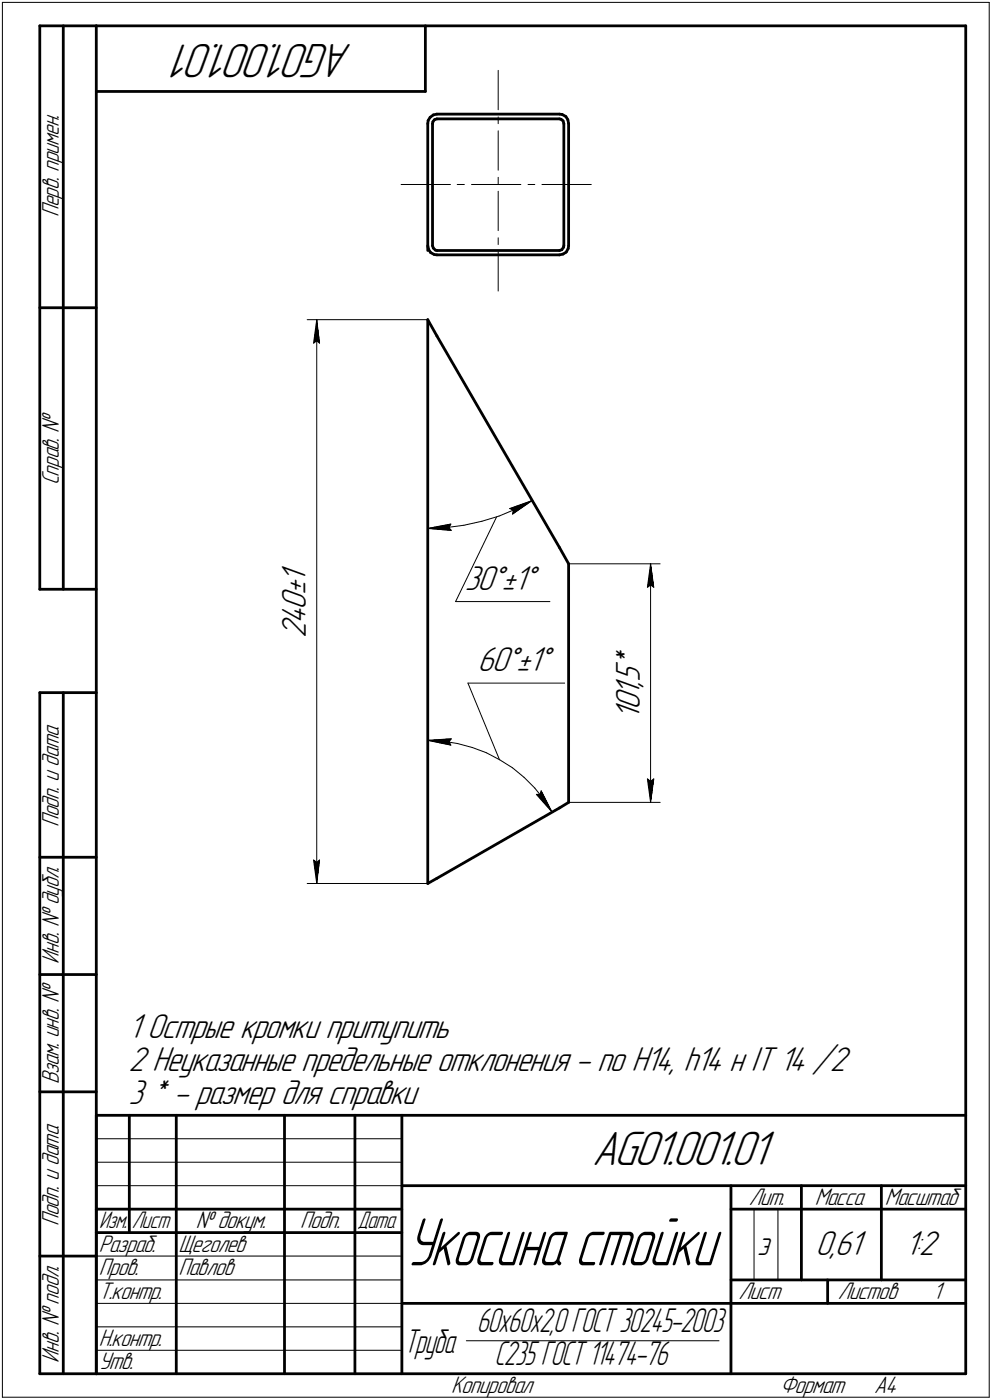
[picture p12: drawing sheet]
<svg xmlns="http://www.w3.org/2000/svg" width="211mm" height="298mm" viewBox="0 0 211 298" stroke-linecap="round" stroke-linejoin="round" font-family="sans-serif">
<g fill="none" stroke="#000" stroke-width=".59">
<path d="M8.5 5.5v120zM8.5 5.5h12zM13.5 5.5v120zM20.5 5.5v287zM20.5 5.5h185zM20.5 19.5h70zM90.5 5.5v14zM205.5 5.5v287zM91 26.3v27zM91.1 25.7l-.1 .6zM91.5 25l.7-.5zM91.5 25l-.4 .7z"/>
<path d="M92 26.3v26zM92.1 25.9l-.1 .4zM92.2 24.5l.8-.2zM92.5 25.5l.5-.2zM92.5 25.5l-.4 .4zM93 25.3h26zM93 24.3h26zM119 24.3l.6 .1zM119 25.3l.4 .1zM119.4 25.4l.4 .3zM119.6 24.4l.8 .4zM119.8 25.7l.2 .6z"/>
<path d="M120 26.3v26zM120.4 24.8l.4 .7zM120.8 25.5l.2 .8zM121 26.3v26zM91 52.3l.2 .8zM91.2 53.1l.4 .7zM91.6 53.8l.8 .4zM92 52.3l.2 .5zM92.2 52.8l.4 .5zM92.4 54.2l.6 .1zM92.6 53.3h.4zM93 54.3h26z"/>
<path d="M93 53.3h26zM119 54.3l.8-.2zM119 53.3l.5-.1zM119.8 54.1l.7-.4zM119.9 52.7l-.4 .5zM120 52.3l-.1 .4zM120.9 52.9l-.4 .8zM121 52.3l-.1 .6zM8.5 65.5h12zM91 68.1v120zM91 68.1l2 3.4zM93 71.5l26 45.1z"/>
<path d="M119 116.6l2 3.5zM8.5 125.5h12zM121 120.1v50.8zM8.5 147.5v145zM8.5 147.5h12zM13.5 147.5v145zM119 172l2-1.1zM8.5 182.5h12zM91 188.1l2-1.1zM93 187l26-15zM8.5 207.5h12zM8.5 232.5h12z"/>
<path d="M20.5 237.5h185zM20.5 237.5v55zM27.5 237.5v25zM37.5 237.5v55zM60.5 237.5v55zM75.5 237.5v55zM85.5 237.5v55zM20.5 257.5h65zM85.5 252.5h120zM155.5 252.5v40zM155.5 257.5h15zM170.5 252.5v20z"/>
<path d="M170.5 257.5h35zM187.5 252.5v20zM8.5 267.5h12zM20.5 262.5h65zM85.5 277.5h70zM155.5 277.5h50zM155.5 272.5h50zM176.1 272.5v5zM8.5 292.5h12zM20.5 292.5h185z"/>
</g>
<g fill="none" stroke="#000" stroke-width=".21">
<path d="M.5 .5v297zM.5 .5h210zM106 15v8.4zM210.5 .5v297zM85.3 39.3h10.5zM97.3 39.3h1.5zM100.3 39.3h10.5zM106 24.9v1.4zM106 27.9v8.3zM106 37.8v1.4zM112.4 39.3h1.4zM115.3 39.3h10.5z"/>
<path d="M106 40.7v8.4zM106 50.6v1.5zM106 53.6v8.4zM65.4 68.1h25.6zM66.7 73.1l.7-.5zM67.4 68.1l.6 5zM67.4 72.6l.6 .5zM67.4 68.1l-.7 5zM67.4 68.1v120zM91 112.5l4.9-.9zM91 112.5l5 .4zM91 112.5l3.9-.1z"/>
<path d="M94.9 112.4l3.8-.6zM95.5 112.4l.5 .5zM95.9 111.6l-.4 .8zM98.7 111.8l3.8-.8zM102.5 111l3.7-1.1zM105.7 110.1l-8.8 18zM106.2 109.9l3.6-1.5zM108.5 108.3l.7 .3zM108.5 108.3l4.7-1.7zM109.1 109.5l4.1-2.9zM109.2 108.6l-.1 .9zM109.8 108.4l3.4-1.8z"/>
<path d="M96.9 128.1h20.1zM121 120.1h19.5zM137.8 125.1l.6-.6zM138.4 120.1l.7 5zM138.4 124.5l.7 .6zM138.4 120.1l-.6 5zM138.4 120.1v50.8zM91 157.6l5-.3zM91 157.6l4.9 1.1zM91 157.6l3.2 .2zM91 155.6v32.5zM94.2 157.8l3.2 .5z"/>
<path d="M95.5 158l.4 .7zM96 157.3l-.5 .7zM97.4 158.3l3.1 .9zM99.6 145.5l6.7 16.2zM99.6 145.5h20.5zM100.5 159.2l3 1.1zM103.5 160.3l2.8 1.5zM106.3 161.8l2.8 1.7zM109.1 163.5l2.4 2zM111.5 165.5l2.3 2.3zM113.8 167.8l2 2.5zM114.1 169.2l3.3 3.7z"/>
<path d="M114.1 169.2h.8zM115.1 168.4l-.2 .8zM115.1 168.4l2.3 4.5zM115.8 170.3l1.6 2.6zM121 170.9h19.5zM137.8 165.9l.6 5zM137.8 165.9l.6 .5zM138.4 166.4l.7-.5zM139.1 165.9l-.7 5zM65.4 188.1h25.6zM66.7 183.1l.7 5zM66.7 183.1l.7 .5z"/>
<path d="M67.4 183.6l.6-.5zM68 183.1l-.6 5zM93 187l26.2-15.1zM20.5 247.5h65zM20.5 252.5h65zM20.5 242.5h65zM160.4 257.5v15zM165.5 257.5v15zM20.5 267.5h65zM20.5 272.5h65zM20.5 277.5h65zM.5 297.5h210z"/>
<path d="M20.5 282.5h65zM20.5 287.5h65zM99.2 285.5h53.8z"/>
</g>
<g fill="#000" stroke="#000" stroke-width=".21">
<path d="M67.2 69.3h.2zM67.2 69.4h.2zM67.2 69.5h.2zM67.2 69.6h.2zM67.2 69.7h.2zM67.2 69.8h.2zM67.2 69.8h.2zM67.2 69.9h.2zM67.1 70h.3zM67.1 70.1h.3zM67.1 70.2h.3zM67.1 70.3h.3zM67.1 70.4h.3zM67.1 70.4h.3zM67.1 70.5h.3zM67.1 70.6h.3zM67.1 70.7h.3zM67.1 70.8h.3zM67.1 70.9h.3zM67.1 71h.3zM67.1 71h.3zM67.1 71.1h.3zM67 71.2h.4zM67 71.3h.4zM67 71.4h.4zM67 71.5h.4zM67 71.5h.4zM67 71.6h.4zM67 71.7h.4zM67 71.8h.4zM66.9 71.9h.5zM66.9 72h.5zM66.9 72.1h.5zM66.9 72.1h.5zM66.9 72.2h.5zM66.9 72.3h.5zM66.9 72.4h.5zM66.8 72.5h.6zM66.8 72.6h.6zM66.8 72.6h.5zM66.8 72.7h.4zM66.8 72.8h.3zM66.8 72.9h.2z"/>
<path d="M67.4 68.8h.2zM67.4 68.9h.2zM67.4 69h.2zM67.4 69.1h.2zM67.4 69.2h.2zM67.4 69.3h.2zM67.4 69.3h.2zM67.4 69.4h.2zM67.4 69.5h.2zM67.4 69.6h.2zM67.4 69.7h.2zM67.4 69.8h.2zM67.4 69.8h.2zM67.4 69.9h.2zM67.4 70h.2zM67.4 70.1h.2zM67.4 70.2h.2zM67.4 70.3h.3zM67.4 70.4h.3zM67.4 70.4h.3zM67.4 70.5h.3zM67.4 70.6h.3zM67.4 70.7h.3zM67.4 70.8h.3zM67.4 70.9h.3zM67.4 71h.4zM67.4 71h.4zM67.4 71.1h.4zM67.4 71.2h.4zM67.4 71.3h.4zM67.4 71.4h.4zM67.4 71.5h.4zM67.4 71.5h.4zM67.4 71.6h.4zM67.4 71.7h.5zM67.4 71.8h.5zM67.4 71.9h.5zM67.4 72h.5zM67.4 72.1h.5zM67.4 72.1h.5zM67.4 72.2h.5zM67.4 72.3h.5zM67.4 72.4h.6zM67.4 72.5h.6zM67.4 72.6h.6zM67.6 72.6h.4zM67.6 72.7h.4zM67.7 72.8h.3zM67.8 72.9h.2z"/>
<path d="M93.3 112.4h2.3zM91 112.5h4.7zM92 112.6h3.8zM93 112.7h2.8zM94.1 112.8h1.8zM95.1 112.9h.9z"/>
<path d="M95.5 111.7h.4zM95.1 111.8h.7zM94.7 111.8h1.1zM94.1 111.9h1.7zM93.7 112h2.1zM93.3 112.1h2.4zM92.9 112.2h2.8zM92.4 112.3h3.2zM91.9 112.4h3.6zM91.5 112.4h1.8z"/>
<path d="M112.6 106.9h.2zM112.4 107h.2zM112.3 107.1h.2zM112.1 107.2h.3zM111.9 107.3h.4zM111.8 107.4h.4zM111.6 107.4h.4zM111.4 107.5h.5zM111.3 107.6h.5zM111.1 107.7h.6zM110.9 107.8h.6zM110.7 107.9h.7zM110.6 107.9h.7zM110.4 108h.8zM110.2 108.1h.9zM110.1 108.2h.8zM109.9 108.3h.9zM109.7 108.4h1zM109.6 108.5h1zM109.4 108.5h1zM109.2 108.6h1.1zM109.2 108.7h1zM109.2 108.8h.9zM109.2 108.9h.8zM109.2 109h.6zM109.1 109.1h.6zM109.1 109.1h.5zM109.1 109.2h.4zM109.1 109.3h.2z"/>
<path d="M112.8 106.8h.1zM112.5 106.8h.3zM112.3 106.9h.3zM112 107h.4zM111.8 107.1h.5zM111.6 107.2h.5zM111.3 107.3h.6zM111.1 107.4h.7zM110.8 107.4h.8zM110.7 107.5h.7zM110.4 107.6h.9zM110.2 107.7h.9zM109.9 107.8h1zM109.6 107.9h1.1zM109.5 107.9h1.1zM109.2 108h1.2zM109 108.1h1.2zM108.7 108.2h1.4zM108.5 108.3h1.4zM108.7 108.4h1zM108.9 108.5h.7zM109.1 108.5h.3z"/>
<path d="M138.3 121.3h.1zM138.3 121.4h.1zM138.3 121.5h.1zM138.3 121.6h.1zM138.3 121.7h.1zM138.3 121.8h.1zM138.3 121.8h.1zM138.3 121.9h.1zM138.2 122h.2zM138.2 122.1h.2zM138.2 122.2h.2zM138.2 122.3h.2zM138.2 122.3h.2zM138.2 122.4h.2zM138.2 122.5h.2zM138.1 122.6h.3zM138.1 122.7h.3zM138.1 122.8h.3zM138.1 122.9h.3zM138.1 122.9h.3zM138.1 123h.3zM138.1 123.1h.3zM138 123.2h.4zM138 123.3h.4zM138 123.4h.4zM138 123.4h.4zM138 123.5h.4zM138 123.6h.4zM138 123.7h.4zM138 123.8h.4zM137.9 123.9h.5zM137.9 124h.5zM137.9 124h.5zM137.9 124.1h.5zM137.9 124.2h.5zM137.9 124.3h.5zM137.9 124.4h.5zM137.8 124.5h.6zM137.8 124.5h.6zM137.8 124.6h.5zM137.8 124.7h.5zM137.8 124.8h.3zM137.8 124.9h.2z"/>
<path d="M138.4 120.7h.2zM138.4 120.8h.2zM138.4 120.9h.2zM138.4 121h.2zM138.4 121.1h.2zM138.4 121.2h.2zM138.4 121.2h.2zM138.4 121.3h.3zM138.4 121.4h.3zM138.4 121.5h.3zM138.4 121.6h.3zM138.4 121.7h.3zM138.4 121.8h.3zM138.4 121.8h.3zM138.4 121.9h.3zM138.4 122h.4zM138.4 122.1h.4zM138.4 122.2h.4zM138.4 122.3h.4zM138.4 122.3h.4zM138.4 122.4h.4zM138.4 122.5h.4zM138.4 122.6h.5zM138.4 122.7h.5zM138.4 122.8h.5zM138.4 122.9h.5zM138.4 122.9h.5zM138.4 123h.5zM138.4 123.1h.5zM138.4 123.2h.5zM138.4 123.3h.5zM138.4 123.4h.5zM138.4 123.4h.5zM138.4 123.5h.5zM138.4 123.6h.5zM138.4 123.7h.5zM138.4 123.8h.5zM138.4 123.9h.6zM138.4 124h.6zM138.4 124h.6zM138.4 124.1h.6zM138.4 124.2h.6zM138.4 124.3h.6zM138.4 124.4h.6zM138.4 124.5h.7zM138.4 124.5h.7zM138.6 124.6h.5zM138.7 124.7h.4zM138.8 124.8h.3zM138.9 124.9h.2z"/>
<path d="M91.4 157.7h.8zM91.9 157.8h1.4zM92.3 157.9h2.1zM92.7 158h2.8zM93.1 158.1h2.5zM93.5 158.2h2.2zM93.9 158.2h1.8zM94.3 158.3h1.5zM94.7 158.4h1.1zM95.2 158.5h.6zM95.6 158.6h.3z"/>
<path d="M94.8 157.4h1.2zM93.6 157.5h2.3zM92.3 157.6h3.5zM91 157.6h4.8zM92.2 157.7h3.6zM93.3 157.8h2.4zM94.4 157.9h1.2z"/>
<path d="M114.1 169.2h.8zM114.2 169.2h.8zM114.3 169.3h.8zM114.4 169.4h.7zM114.5 169.5h.6zM114.6 169.6h.6zM114.6 169.7h.7zM114.7 169.8h.6zM114.8 169.8h.6zM114.8 169.9h.7zM114.9 170h.6zM115 170.1h.6zM115.1 170.2h.6zM115.1 170.3h.6zM115.2 170.3h.5zM115.3 170.4h.5zM115.4 170.5h.4zM115.5 170.6h.4zM115.5 170.7h.5zM115.6 170.8h.4zM115.7 170.9h.4zM115.7 170.9h.5zM115.8 171h.4zM115.9 171.1h.3zM116 171.2h.3zM116.1 171.3h.3zM116.2 171.4h.2zM116.2 171.4h.3zM116.2 171.5h.4zM116.3 171.6h.3zM116.4 171.7h.3zM116.5 171.8h.3zM116.6 171.9h.2zM116.7 172h.1zM116.8 172h.1zM116.8 172.2h.2zM116.9 172.3h.2z"/>
<path d="M115.1 168.6h.2zM115.1 168.7h.2zM115.1 168.7h.3zM115.1 168.8h.3zM115 168.9h.5zM115 169h.5zM115 169.1h.6zM114.9 169.2h.7zM115 169.2h.7zM115.1 169.3h.6zM115.1 169.4h.6zM115.1 169.5h.6zM115.2 169.6h.6zM115.3 169.7h.5zM115.3 169.8h.6zM115.4 169.8h.5zM115.5 169.9h.5zM115.5 170h.5zM115.6 170.1h.5zM115.7 170.2h.4zM115.7 170.3h.5zM115.7 170.3h.5zM115.8 170.4h.4zM115.8 170.5h.4zM115.9 170.6h.4zM116 170.7h.3zM116 170.8h.4zM116.1 170.9h.3zM116.2 170.9h.3zM116.2 171h.3zM116.2 171.1h.4zM116.3 171.2h.3zM116.4 171.3h.3zM116.4 171.4h.3zM116.5 171.4h.3zM116.6 171.5h.2zM116.6 171.6h.2zM116.7 171.7h.1zM116.8 171.8h.1zM116.8 171.9h.1zM116.8 172h.2zM116.9 172.1h.2z"/>
<path d="M137.8 166h.2zM137.8 166.1h.3zM137.8 166.2h.5zM137.8 166.3h.5zM137.8 166.4h.6zM137.8 166.5h.6zM137.9 166.5h.5zM137.9 166.6h.5zM137.9 166.7h.5zM137.9 166.8h.5zM137.9 166.9h.5zM137.9 167h.5zM137.9 167h.5zM138 167.1h.4zM138 167.2h.4zM138 167.3h.4zM138 167.4h.4zM138 167.5h.4zM138 167.6h.4zM138 167.6h.4zM138 167.7h.4zM138.1 167.8h.3zM138.1 167.9h.3zM138.1 168h.3zM138.1 168.1h.3zM138.1 168.1h.3zM138.1 168.2h.3zM138.1 168.3h.3zM138.2 168.4h.2zM138.2 168.5h.2zM138.2 168.6h.2zM138.2 168.7h.2zM138.2 168.7h.2zM138.2 168.8h.2zM138.2 168.9h.2zM138.3 169h.1zM138.3 169.1h.1zM138.3 169.2h.1zM138.3 169.2h.1zM138.3 169.3h.1zM138.3 169.4h.1zM138.3 169.5h.1zM138.3 169.6h.1z"/>
<path d="M138.9 166h.2zM138.8 166.1h.3zM138.7 166.2h.4zM138.6 166.3h.5zM138.4 166.4h.7zM138.4 166.5h.7zM138.4 166.5h.6zM138.4 166.6h.6zM138.4 166.7h.6zM138.4 166.8h.6zM138.4 166.9h.6zM138.4 167h.6zM138.4 167h.6zM138.4 167.1h.5zM138.4 167.2h.5zM138.4 167.3h.5zM138.4 167.4h.5zM138.4 167.5h.5zM138.4 167.6h.5zM138.4 167.6h.5zM138.4 167.7h.5zM138.4 167.8h.5zM138.4 167.9h.5zM138.4 168h.5zM138.4 168.1h.5zM138.4 168.1h.5zM138.4 168.2h.5zM138.4 168.3h.5zM138.4 168.4h.4zM138.4 168.5h.4zM138.4 168.6h.4zM138.4 168.7h.4zM138.4 168.7h.4zM138.4 168.8h.4zM138.4 168.9h.4zM138.4 169h.3zM138.4 169.1h.3zM138.4 169.2h.3zM138.4 169.2h.3zM138.4 169.3h.3zM138.4 169.4h.3zM138.4 169.5h.3zM138.4 169.6h.3zM138.4 169.7h.2zM138.4 169.8h.2zM138.4 169.8h.2zM138.4 169.9h.2zM138.4 170h.2zM138.4 170.1h.2zM138.4 170.2h.2z"/>
<path d="M66.8 183.3h.2zM66.8 183.4h.3zM66.8 183.5h.4zM66.8 183.6h.5zM66.8 183.6h.6zM66.8 183.7h.6zM66.9 183.8h.5zM66.9 183.9h.5zM66.9 184h.5zM66.9 184.1h.5zM66.9 184.1h.5zM66.9 184.2h.5zM66.9 184.3h.5zM67 184.4h.4zM67 184.5h.4zM67 184.6h.4zM67 184.7h.4zM67 184.7h.4zM67 184.8h.4zM67 184.9h.4zM67 185h.4zM67.1 185.1h.3zM67.1 185.2h.3zM67.1 185.3h.3zM67.1 185.3h.3zM67.1 185.4h.3zM67.1 185.5h.3zM67.1 185.6h.3zM67.1 185.7h.3zM67.1 185.8h.3zM67.1 185.8h.3zM67.1 185.9h.3zM67.1 186h.3zM67.1 186.1h.3zM67.1 186.2h.3zM67.2 186.3h.2zM67.2 186.4h.2zM67.2 186.4h.2zM67.2 186.5h.2zM67.2 186.6h.2zM67.2 186.7h.2zM67.2 186.8h.2zM67.2 186.9h.2z"/>
<path d="M67.8 183.3h.2zM67.7 183.4h.3zM67.6 183.5h.4zM67.6 183.6h.4zM67.4 183.6h.6zM67.4 183.7h.6zM67.4 183.8h.6zM67.4 183.9h.5zM67.4 184h.5zM67.4 184.1h.5zM67.4 184.1h.5zM67.4 184.2h.5zM67.4 184.3h.5zM67.4 184.4h.5zM67.4 184.5h.5zM67.4 184.6h.4zM67.4 184.7h.4zM67.4 184.7h.4zM67.4 184.8h.4zM67.4 184.9h.4zM67.4 185h.4zM67.4 185.1h.4zM67.4 185.2h.4zM67.4 185.3h.4zM67.4 185.3h.3zM67.4 185.4h.3zM67.4 185.5h.3zM67.4 185.6h.3zM67.4 185.7h.3zM67.4 185.8h.3zM67.4 185.8h.3zM67.4 185.9h.3zM67.4 186h.2zM67.4 186.1h.2zM67.4 186.2h.2zM67.4 186.3h.2zM67.4 186.4h.2zM67.4 186.4h.2zM67.4 186.5h.2zM67.4 186.6h.2zM67.4 186.7h.2zM67.4 186.8h.2zM67.4 186.9h.2zM67.4 186.9h.2zM67.4 187h.2zM67.4 187.1h.2zM67.4 187.2h.2zM67.4 187.3h.2zM67.4 187.4h.2z"/>
</g>
<text font-size="15.3" x="86.3" y="269.4">Укосина стойки</text>
<g font-size="10.9">
<text x="75" y="9.4" transform="rotate(180 75 9.4)">AG01.001.01</text>
<text x="126" y="248.1">AG01.001.01</text>
</g>
<g font-size="7.8">
<text x="98.9" y="125.6">30Å±1Å</text>
<text x="65" y="135.9" transform="rotate(-90 65 135.9)">240±1</text>
<text x="101.6" y="142.9">60Å±1Å</text>
<text x="136.1" y="153.3" transform="rotate(-90 136.1 153.3)">101,5*</text>
<text x="27.3" y="221.1">1 Острые кромки притупить</text>
<text x="27.3" y="228.1">2 Неуказанные предельные отклонения - по H14, h14 н IT 14 /2</text>
<text x="27.3" y="235.1">3 * - размер для справки</text>
<text x="173.5" y="267.2">0,61</text>
<text x="192.6" y="267.2">1:2</text>
</g>
<g font-size="7.6">
<text x="161.1" y="267.2">э</text>
<text x="86" y="288">Труба</text>
<text x="101.4" y="283.7">60x60x2,0 ГОСТ 30245-2003</text>
<text x="105.2" y="290.7">С235 ГОСТ 11474-76</text>
</g>
<g font-size="5.4">
<text x="12.6" y="46.3" transform="rotate(-90 12.6 46.3)">Перв. примен.</text>
<text x="12.6" y="103.4" transform="rotate(-90 12.6 103.4)">Справ. №</text>
<text x="12.6" y="176.1" transform="rotate(-90 12.6 176.1)">Подп. и дата</text>
<text x="12.6" y="205.2" transform="rotate(-90 12.6 205.2)">Инв. № дубл.</text>
<text x="12.6" y="230.9" transform="rotate(-90 12.6 230.9)">Взам. инв. №</text>
<text x="159.3" y="256.6">Лит.</text>
<text x="173.4" y="256.6">Масса</text>
<text x="188.3" y="256.6">Масштаб</text>
<text x="12.6" y="261.1" transform="rotate(-90 12.6 261.1)">Подп. и дата</text>
<text x="41.6" y="261.6">№ докум.</text>
<text x="63.9" y="261.6">Подп.</text>
<text x="21" y="266.6">Разраб.</text>
<text x="38" y="266.6">Щеголев</text>
<text x="21" y="271.6">Пров.</text>
<text x="38" y="271.6">Павлов</text>
<text x="21" y="276.6">Т.контр.</text>
<text x="157.1" y="276.6">Лист</text>
<text x="178.3" y="276.6">Листов</text>
<text x="198.5" y="276.6">1</text>
<text x="21" y="286.6">Н.контр.</text>
<text x="12.6" y="290.2" transform="rotate(-90 12.6 290.2)">Инв. № подл.</text>
<text x="21" y="291.6">Утв.</text>
<text x="96" y="296.6">Копировал</text>
<text x="166" y="296.6">Формат</text>
<text x="186" y="296.6">A4</text>
</g>
<g font-size="5.3">
<text x="21.1" y="261.6">Изм.</text>
<text x="28.1" y="261.6">Лист</text>
<text x="76.1" y="261.6">Дата</text>
</g>
</svg>
